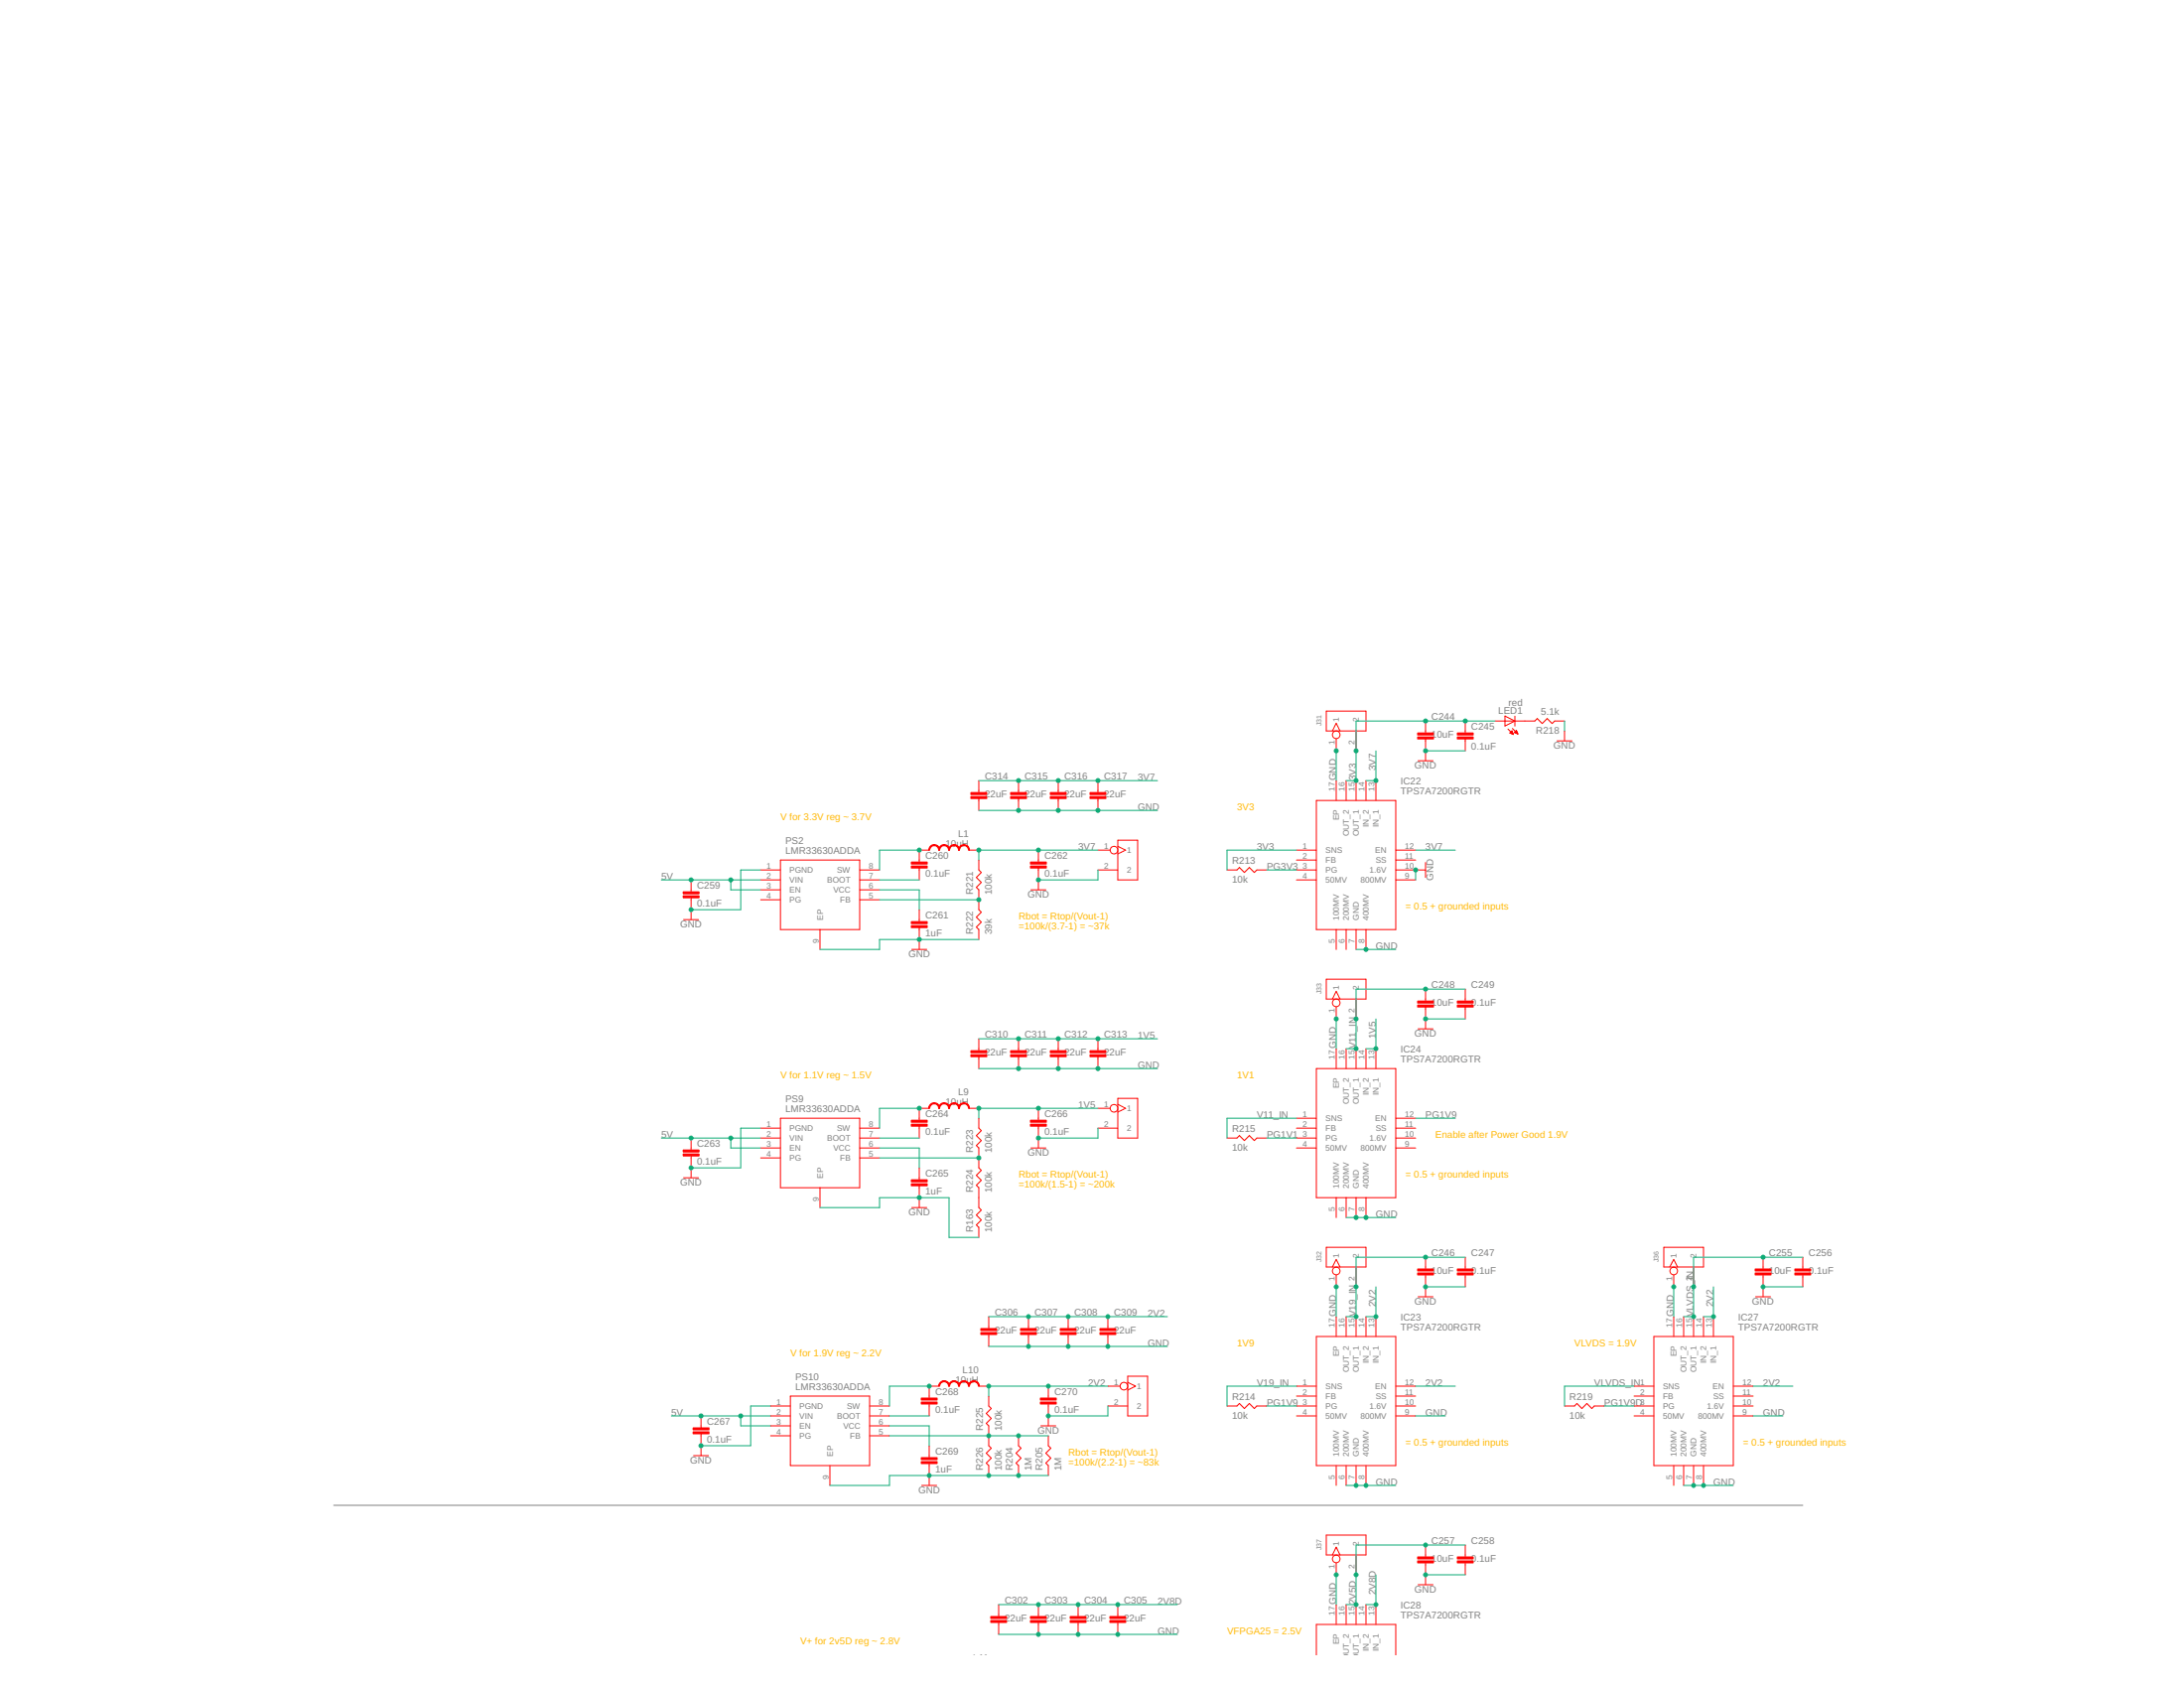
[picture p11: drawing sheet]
<svg xmlns="http://www.w3.org/2000/svg" width="279mm" height="216mm" viewBox="0 0 279 216" stroke-linecap="round" stroke-linejoin="round" font-family="sans-serif">
<path d="M42.7 192.5h187.9" fill="none" stroke="#808080" stroke-width=".13"/>
<g fill="none" stroke="#f00" stroke-width=".13">
<path d="M125.2 99.8v1.6M130.3 99.8v1.6M135.4 99.8v1.6M140.5 99.8v1.6M169.7 91h5.1v2.5h-5.1zM170.5 93.5l.4-1 .5 1M170.9 94.5v1.5M170.9 99.8v2.6M172.2 99.8v2.6M173.5 93.5v2.5M173.5 99.8v2.6M174.8 99.8v2.6"/>
<path d="M176 99.8v2.6M181.4 97.3h1.9M182.4 92.2v1.5M182.4 94.5v2.8M187.5 92.2v1.5M187.5 94.5v1.5M191.3 92.2h5l.4-.3 .6 .6 .6-.6 .7 .6 .3-.3h1.3M192.5 91.6l1.3 .6-1.3 .7zM192.9 93.2l.7 .7M193.2 93.8h.3M193.2 93.7h.3M193.3 93.6h.2"/>
<path d="M193.3 93.8h.2M193.4 93.5h.1M193.4 93.9h.2M193.4 93.5l-.2 .2 .4 .2M193.4 93.5l.2 .4M193.5 93.2l.7 .7M193.5 93.9h.1M193.7 93.7h.4M193.8 93.6h.3M193.8 91.6v1.3M193.8 93.7h.3M193.9 93.5h.1"/>
<path d="M193.9 93.8h.2M194 93.5h.1M194 93.4l-.3 .3 .5 .2M194 93.4l.2 .5M194 93.8h.1M194.1 93.9h.1M199.2 94.8h1.9M200.2 93.5v1.3M87.5 117.6h1.9M88.4 112.5v1.6M88.4 114.8v2.8M97.3 111.3h2.5"/>
<path d="M97.3 112.5h2.5M97.3 113.8h2.5M97.3 115.1h2.5M99.8 110h10.2v8.9h-10.2zM104.9 118.9v2.5M110 111.3h2.5M110 112.5h2.5M110 113.8h2.5M110 115.1h2.5M117.6 111v1.5M117.6 116.4v1.5M117.6 118.6v2.8"/>
<path d="M118.9 108.7h-1.3v1.6M124 108.7h1.2M125.2 110v1.3l.3 .3-.6 .6 .6 .7-.6 .6 .3 .3v2.6l.3 .3-.6 .6 .6 .6-.6 .7 .3 .3v1.3M125.2 102.1v1.6M130.3 102.1v1.6M131.9 113.8h1.9M132.8 108.7v1.6M132.8 111v2.8M135.4 102.1v1.6M140.5 108.7h1.5M140.5 111.3h2.5M140.5 102.1v1.6"/>
<path d="M143 107.5h2.5v5h-2.5zM143 108.2l1 .5-1 .5M157 111.3h1.2l.4-.3 .6 .6 .6-.6 .7 .6 .3-.3h1.3M165.9 108.7h2.5M165.9 110h2.5M165.9 111.3h2.5M165.9 112.5h2.5M168.4 102.4h10.2v16.5h-10.2zM170.9 118.9v2.5M172.2 118.9v2.5M173.5 118.9v2.5M174.8 118.9v2.5"/>
<path d="M178.6 108.7h2.5M178.6 110h2.5M178.6 111.3h3.8M178.6 112.5h2.5M182.4 110.3v1.9M116.6 121.4h2M125.2 132.9v1.5M125.2 135.1v1.6M130.3 132.9v1.5M130.3 135.1v1.6M135.4 132.9v1.5M135.4 135.1v1.6"/>
<path d="M140.5 132.9v1.5M140.5 135.1v1.6M168.4 136.7h10.2v16.5h-10.2zM169.7 125.2h5.1v2.6h-5.1zM170.5 127.8l.4-1 .5 1M170.9 128.8v1.5M170.9 134.1v2.6M172.2 134.1v2.6M173.5 127.8v2.5M173.5 134.1v2.6M174.8 134.1v2.6M176 134.1v2.6"/>
<path d="M181.4 131.6h1.9M182.4 126.5v1.5M182.4 128.8v2.8M187.5 126.5v1.5M187.5 128.8v1.5M87.5 150.6h1.9M88.4 145.6v1.5M88.4 147.8v2.8M97.3 144.3h2.5M97.3 145.6h2.5M97.3 146.8h2.5M97.3 148.1h2.5"/>
<path d="M99.8 143h10.2v8.9h-10.2zM104.9 151.9v2.6M110 144.3h2.5M110 145.6h2.5M110 146.8h2.5M110 148.1h2.5M116.6 154.5h2M117.6 144v1.6M117.6 149.4v1.5M117.6 151.7v2.8M118.9 141.8h-1.3v1.5M124 141.8h1.2"/>
<path d="M125.2 143v1.3l.3 .3-.6 .6 .6 .7-.6 .6 .3 .3v2.6l.3 .3-.6 .6 .6 .7-.6 .6 .3 .3v2.6l.3 .3-.6 .6 .6 .6-.6 .7 .3 .3v1.3M131.9 146.8h1.9M132.8 141.8v1.5M132.8 144v2.8M140.5 144.3h2.5M140.5 141.8h1.5M143 140.5h2.5v5.1h-2.5zM143 141.2l1 .6-1 .4M157 145.6h1.2l.4-.4 .6 .7 .6-.7 .7 .7 .3-.3h1.3M165.9 143h2.5M165.9 144.3h2.5M165.9 145.6h2.5"/>
<path d="M165.9 146.8h2.5M169.7 159.5h5.1v2.6h-5.1zM170.9 153.2v2.5M172.2 153.2v2.5M173.5 153.2v2.5M174.8 153.2v2.5M178.6 143h2.5M178.6 144.3h2.5M178.6 145.6h2.5M178.6 146.8h2.5M212.9 159.5h5v2.6h-5zM98.6 179.8h2.5"/>
<path d="M101.1 178.6h10.2v8.9h-10.2zM111.3 179.8h2.5M118.9 179.6v1.5M120.1 177.3h-1.2v1.5M125.2 177.3h1.3M126.5 178.6v1.2l.3 .3-.6 .7 .6 .6-.6 .7 .3 .3v2.5l.3 .3-.6 .7 .6 .6-.6 .6 .3 .4v1.2M126.5 168.4v1.5M126.5 170.7v1.5M131.6 168.4v1.5M131.6 170.7v1.5M134.1 177.3v1.5M134.1 179.6v2.8"/>
<path d="M136.7 168.4v1.5M136.7 170.7v1.5M141.7 177.3h1.6M141.7 179.8h2.6M141.7 168.4v1.5M141.7 170.7v1.5M144.3 176h2.5v5.1h-2.5zM144.3 176.8l1 .5-1 .5M157 179.8h1.2l.4-.3 .6 .6 .6-.6 .7 .6 .3-.3h1.3M165.9 177.3h2.5M165.9 178.6h2.5M165.9 179.8h2.5"/>
<path d="M168.4 170.9h10.2v16.6h-10.2zM170.5 162.1l.4-1 .5 1M170.9 163v1.6M170.9 168.4v2.5M172.2 168.4v2.5M173.5 162.1v2.5M173.5 168.4v2.5M174.8 168.4v2.5M176 168.4v2.5M178.6 177.3h2.5M178.6 178.6h2.5M178.6 179.8h2.5"/>
<path d="M181.4 165.9h1.9M182.4 160.8v1.5M182.4 163.1v2.8M187.5 160.8v1.5M187.5 163.1v1.5M200.2 179.8h1.2l.3-.3 .7 .6 .6-.6 .6 .6 .4-.3h1.2M209 177.3h2.6M209 178.6h2.6M209 179.8h2.6M211.6 170.9h10.1v16.6h-10.1zM213.6 162.1l.5-1 .5 1M214.1 163v1.6"/>
<path d="M214.1 168.4v2.5M215.4 168.4v2.5M216.7 162.1v2.5M216.7 168.4v2.5M217.9 168.4v2.5M219.2 168.4v2.5M221.7 177.3h2.6M221.7 178.6h2.6M221.7 179.8h2.6M224.6 165.9h1.9M225.6 160.8v1.5M225.6 163.1v2.8"/>
<path d="M230.6 160.8v1.5M230.6 163.1v1.5M88.7 186.2h1.9M89.7 181.1v1.5M89.7 183.4v2.8M98.6 181.1h2.5M98.6 182.4h2.5M98.6 183.6h2.5M106.2 187.5v2.5M111.3 181.1h2.5M111.3 182.4h2.5M111.3 183.6h2.5"/>
<path d="M117.9 190h1.9M118.9 184.9v1.5M118.9 187.2v2.8M130.3 183.6v1.3l.3 .3-.6 .7 .6 .6-.6 .6 .3 .4v1.2M133.2 182.4h1.9M134.1 183.6v1.3l.3 .3-.6 .7 .6 .6-.6 .6 .3 .4v1.2M165.9 181.1h2.5M169.7 196.3h5.1v2.6h-5.1zM170.5 198.9l.4-1 .5 1M170.9 187.5v2.5M170.9 199.9v1.5M172.2 187.5v2.5"/>
<path d="M173.5 187.5v2.5M173.5 198.9v2.5M174.8 187.5v2.5M178.6 181.1h2.5M182.4 197.6v1.5M182.4 199.9v2.8M187.5 197.6v1.5M187.5 199.9v1.5M209 181.1h2.6M214.1 187.5v2.5M215.4 187.5v2.5M216.7 187.5v2.5"/>
<path d="M217.9 187.5v2.5M221.7 181.1h2.6M127.8 205.2v1.6M127.8 207.5v1.5M132.8 205.2v1.6M132.8 207.5v1.5M137.9 205.2v1.6M137.9 207.5v1.5M143 205.2v1.6M143 207.5v1.5M168.4 211.8v-4h10.2v4M170.9 205.2v2.6"/>
<path d="M172.2 205.2v2.6M173.5 205.2v2.6M174.8 205.2v2.6M176 205.2v2.6M181.4 202.7h1.9"/>
<circle cx="170.9" cy="94" r=".49"/>
<circle cx="142.5" cy="108.7" r=".49"/>
<circle cx="170.9" cy="128.3" r=".49"/>
<circle cx="142.5" cy="141.8" r=".49"/>
<circle cx="143.8" cy="177.3" r=".49"/>
<circle cx="170.9" cy="162.6" r=".49"/>
<circle cx="214.1" cy="162.6" r=".49"/>
<circle cx="170.9" cy="199.4" r=".49"/>
</g>
<g fill="#f00" stroke="#f00" stroke-width=".13">
<path d="M181.4 94.3h2v.2h-2z"/>
<path d="M181.4 93.7h2v.3h-2z"/>
<path d="M186.4 94.3h2.1v.2h-2.1z"/>
<path d="M186.4 93.7h2.1v.3h-2.1z"/>
<path d="M181.4 162.8h2v.3h-2z"/>
<path d="M181.4 162.3h2v.3h-2z"/>
<path d="M186.4 162.8h2.1v.3h-2.1z"/>
<path d="M186.4 162.3h2.1v.3h-2.1z"/>
<path d="M181.4 128.5h2v.3h-2z"/>
<path d="M181.4 128h2v.3h-2z"/>
<path d="M186.4 128.5h2.1v.3h-2.1z"/>
<path d="M186.4 128h2.1v.3h-2.1z"/>
<path d="M224.5 162.8h2.1v.3h-2.1z"/>
<path d="M224.5 162.3h2.1v.3h-2.1z"/>
<path d="M229.6 162.8h2v.3h-2z"/>
<path d="M229.6 162.3h2v.3h-2z"/>
<path d="M181.4 199.6h2v.3h-2z"/>
<path d="M181.4 199.1h2v.3h-2z"/>
<path d="M186.4 199.6h2.1v.3h-2.1z"/>
<path d="M186.4 199.1h2.1v.3h-2.1z"/>
<path d="M87.4 114.6h2v.2h-2z"/>
<path d="M87.4 114.1h2v.2h-2z"/>
<path d="M116.6 110.8h2v.2h-2z"/>
<path d="M116.6 110.3h2v.2h-2z"/>
<path d="M116.6 118.4h2v.2h-2z"/>
<path d="M116.6 117.9h2v.2h-2z"/>
<path d="M131.8 110.8h2.1v.2h-2.1z"/>
<path d="M131.8 110.3h2.1v.2h-2.1z"/>
<path d="M87.4 147.6h2v.2h-2z"/>
<path d="M87.4 147.1h2v.2h-2z"/>
<path d="M116.6 143.8h2v.2h-2z"/>
<path d="M116.6 143.3h2v.2h-2z"/>
<path d="M116.6 151.4h2v.3h-2z"/>
<path d="M116.6 150.9h2v.3h-2z"/>
<path d="M131.8 143.8h2.1v.2h-2.1z"/>
<path d="M131.8 143.3h2.1v.2h-2.1z"/>
<path d="M88.7 183.1h2v.3h-2z"/>
<path d="M88.7 182.6h2v.3h-2z"/>
<path d="M117.9 179.3h2v.3h-2z"/>
<path d="M117.9 178.8h2v.3h-2z"/>
<path d="M117.9 186.9h2v.3h-2z"/>
<path d="M117.9 186.4h2v.3h-2z"/>
<path d="M133.1 179.3h2v.3h-2z"/>
<path d="M133.1 178.8h2v.3h-2z"/>
<path d="M126.7 207.3h2.1v.2h-2.1z"/>
<path d="M126.7 206.8h2.1v.2h-2.1z"/>
<path d="M131.8 207.3h2.1v.2h-2.1z"/>
<path d="M131.8 206.8h2.1v.2h-2.1z"/>
<path d="M136.9 207.3h2v.2h-2z"/>
<path d="M136.9 206.8h2v.2h-2z"/>
<path d="M142 207.3h2v.2h-2z"/>
<path d="M142 206.8h2v.2h-2z"/>
<path d="M125.5 170.4h2v.3h-2z"/>
<path d="M125.5 169.9h2v.3h-2z"/>
<path d="M130.6 170.4h2v.3h-2z"/>
<path d="M130.6 169.9h2v.3h-2z"/>
<path d="M135.6 170.4h2.1v.3h-2.1z"/>
<path d="M135.6 169.9h2.1v.3h-2.1z"/>
<path d="M140.7 170.4h2v.3h-2z"/>
<path d="M140.7 169.9h2v.3h-2z"/>
<path d="M124.2 134.9h2v.2h-2z"/>
<path d="M124.2 134.4h2v.2h-2z"/>
<path d="M129.3 134.9h2v.2h-2z"/>
<path d="M129.3 134.4h2v.2h-2z"/>
<path d="M134.4 134.9h2v.2h-2z"/>
<path d="M134.4 134.4h2v.2h-2z"/>
<path d="M139.4 134.9h2.1v.2h-2.1z"/>
<path d="M139.4 134.4h2.1v.2h-2.1z"/>
<path d="M124.2 101.9h2v.2h-2z"/>
<path d="M124.2 101.4h2v.2h-2z"/>
<path d="M129.3 101.9h2v.2h-2z"/>
<path d="M129.3 101.4h2v.2h-2z"/>
<path d="M134.4 101.9h2v.2h-2z"/>
<path d="M134.4 101.4h2v.2h-2z"/>
<path d="M139.4 101.9h2.1v.2h-2.1z"/>
<path d="M139.4 101.4h2.1v.2h-2.1z"/>
</g>
<g fill="#f00" stroke="#f00" stroke-width=".13">
<path d="M119 108.2l.4-.2h.1v.2a.59 .59 0 0 0-.6 .5h-.1v-.1z" fill-rule="evenodd"/>
<path d="M119.5 108a.66 .66 0 0 1 .7 .7h-.1a.56 .56 0 0 0-.6-.5z" fill-rule="evenodd"/>
<path d="M120.3 108.2l.4-.2h.1v.2a.59 .59 0 0 0-.6 .5h-.1v-.1z" fill-rule="evenodd"/>
<path d="M120.8 108a.66 .66 0 0 1 .7 .7h-.2a.56 .56 0 0 0-.5-.5z" fill-rule="evenodd"/>
<path d="M121.6 108.2l.3-.2h.1v.2a.56 .56 0 0 0-.5 .5h-.2v-.1z" fill-rule="evenodd"/>
<path d="M122 108a.66 .66 0 0 1 .7 .7h-.1a.56 .56 0 0 0-.6-.5z" fill-rule="evenodd"/>
<path d="M122.8 108.2l.4-.2h.1v.2a.56 .56 0 0 0-.6 .5h-.1v-.1z" fill-rule="evenodd"/>
<path d="M123.3 108a.66 .66 0 0 1 .7 .7h-.1a.56 .56 0 0 0-.6-.5z" fill-rule="evenodd"/>
<path d="M119 141.2l.4-.1h.1v.1a.59 .59 0 0 0-.6 .6h-.1v-.2z" fill-rule="evenodd"/>
<path d="M119.5 141.1a.66 .66 0 0 1 .7 .7h-.1a.56 .56 0 0 0-.6-.6z" fill-rule="evenodd"/>
<path d="M120.3 141.2l.4-.1h.1v.1a.59 .59 0 0 0-.6 .6h-.1v-.2z" fill-rule="evenodd"/>
<path d="M120.8 141.1a.66 .66 0 0 1 .7 .7h-.2a.56 .56 0 0 0-.5-.6z" fill-rule="evenodd"/>
<path d="M121.6 141.2l.3-.1h.1v.1a.56 .56 0 0 0-.5 .6h-.2v-.2z" fill-rule="evenodd"/>
<path d="M122 141.1a.66 .66 0 0 1 .7 .7h-.1a.56 .56 0 0 0-.6-.6z" fill-rule="evenodd"/>
<path d="M122.8 141.2l.4-.1h.1v.1a.56 .56 0 0 0-.6 .6h-.1v-.2z" fill-rule="evenodd"/>
<path d="M123.3 141.1a.66 .66 0 0 1 .7 .7h-.1a.56 .56 0 0 0-.6-.6z" fill-rule="evenodd"/>
<path d="M120.3 176.8l.5-.2v.1l-.2 .1a.58 .58 0 0 0-.4 .5h-.1v-.1z" fill-rule="evenodd"/>
<path d="M120.8 176.6a.69 .69 0 0 1 .7 .7h-.2a.56 .56 0 0 0-.5-.6z" fill-rule="evenodd"/>
<path d="M121.6 176.8l.3-.2h.1v.1a.61 .61 0 0 0-.5 .6h-.2v-.1z" fill-rule="evenodd"/>
<path d="M122 176.6a.69 .69 0 0 1 .7 .7h-.1a.56 .56 0 0 0-.6-.6z" fill-rule="evenodd"/>
<path d="M122.8 176.8l.4-.2h.1v.1a.61 .61 0 0 0-.6 .6h-.1v-.1z" fill-rule="evenodd"/>
<path d="M123.3 176.6a.69 .69 0 0 1 .7 .7h-.1a.56 .56 0 0 0-.6-.6z" fill-rule="evenodd"/>
<path d="M124.1 176.8l.4-.2h.1v.1a.61 .61 0 0 0-.6 .6h-.1v-.1z" fill-rule="evenodd"/>
<path d="M124.6 176.6a.69 .69 0 0 1 .7 .7h-.1a.56 .56 0 0 0-.6-.6z" fill-rule="evenodd"/>
</g>
<g fill="none" stroke="#0dab76" stroke-width=".13">
<path d="M125.2 99.8h22.9M170.9 96v3.8M176 96v3.8h-1.2M182.4 96h5.1M191.3 92.2h-17.8v7.6h-1.3M200.2 92.2v1.3M84.6 112.5h12.7M93.5 112.5v1.3h3.8M97.3 111.3h-2.5v5.1h-6.4M112.5 112.5h5.1M112.5 113.8h5.1v2.6M112.5 115.1h12.7"/>
<path d="M117.6 108.7h-5.1v2.6M125.2 103.7h22.9M140.5 111.3v1.2h-7.7M140.5 108.7h-15.3v1.3M162.1 111.3h3.8M165.9 108.7h-8.9v2.6M181.1 111.3v1.2M181.1 108.7h5.1M125.2 120.2h-12.7v1.2h-7.6M125.2 136.7h22.9M125.2 132.9h22.9M170.9 130.3v3.8"/>
<path d="M173.5 121.4h5.1M176 130.3v3.8h-1.2M182.4 130.3h5.1M187.5 126.5h-14v7.6h-1.3M84.6 145.6h12.7M93.5 145.6v1.2h3.8M97.3 144.3h-2.5v5.1h-6.4M104.9 154.5h7.6v-1.3h8.9v5.1h3.8M112.5 145.6h5.1M112.5 146.8h5.1v2.6M112.5 148.1h12.7M117.6 141.8h-5.1v2.5"/>
<path d="M140.5 144.3v1.3h-7.7M140.5 141.8h-15.3v1.2M162.1 145.6h3.8M165.9 143h-8.9v2.6M172.2 155.7h6.4M181.1 143h5.1M98.6 179.8h-2.6v5.1h-6.3M118.9 177.3h-5.1v2.5M126.5 172.2h22.9M126.5 168.4h22.9M141.7 179.8v1.3h-7.6M141.7 177.3h-15.2v1.3"/>
<path d="M162.1 179.8h3.8M165.9 177.3h-8.9v2.5M170.9 164.6v3.8M176 164.6v3.8h-1.2M181.1 177.3h5.1M182.4 164.6h5.1M187.5 160.8h-14v7.6h-1.3M205.2 179.8h3.8M209 177.3h-8.8v2.5M214.1 164.6v3.8M219.2 164.6v3.8h-1.3M224.3 177.3h5.1"/>
<path d="M225.6 164.6h5M230.6 160.8h-13.9v7.6h-1.3M85.9 181.1h12.7M94.8 181.1v1.3h3.8M113.8 181.1h5.1M113.8 182.4h5.1v2.5M113.8 183.6h20.3M134.1 188.7h-20.3v1.3h-7.6M172.2 190h6.4M181.1 181.1h3.8M187.5 197.6h-14v7.6h-1.3M215.4 190h6.3"/>
<path d="M224.3 181.1h3.8M127.8 209h22.8M127.8 205.2h22.8M170.9 201.4v3.8M176 201.4v3.8h-1.2M182.4 201.4h5.1"/>
</g>
<g fill="#0dab76" stroke="#0dab76" stroke-width=".13">
<circle cx="170.9" cy="96" r=".25"/>
<circle cx="181.1" cy="111.3" r=".25"/>
<circle cx="182.4" cy="96" r=".25"/>
<circle cx="170.9" cy="164.6" r=".25"/>
<circle cx="182.4" cy="164.6" r=".25"/>
<circle cx="170.9" cy="130.3" r=".25"/>
<circle cx="182.4" cy="130.3" r=".25"/>
<circle cx="174.8" cy="155.7" r=".25"/>
<circle cx="173.5" cy="155.7" r=".25"/>
<circle cx="173.5" cy="190" r=".25"/>
<circle cx="174.8" cy="190" r=".25"/>
<circle cx="174.8" cy="121.4" r=".25"/>
<circle cx="214.1" cy="164.6" r=".25"/>
<circle cx="225.6" cy="164.6" r=".25"/>
<circle cx="216.7" cy="190" r=".25"/>
<circle cx="217.9" cy="190" r=".25"/>
<circle cx="170.9" cy="201.4" r=".25"/>
<circle cx="182.4" cy="201.4" r=".25"/>
<circle cx="88.4" cy="116.4" r=".25"/>
<circle cx="117.6" cy="120.2" r=".25"/>
<circle cx="132.8" cy="112.5" r=".25"/>
<circle cx="88.4" cy="149.4" r=".25"/>
<circle cx="117.6" cy="153.2" r=".25"/>
<circle cx="132.8" cy="145.6" r=".25"/>
<circle cx="89.7" cy="184.9" r=".25"/>
<circle cx="118.9" cy="188.7" r=".25"/>
<circle cx="126.5" cy="188.7" r=".25"/>
<circle cx="130.3" cy="188.7" r=".25"/>
<circle cx="134.1" cy="181.1" r=".25"/>
<circle cx="132.8" cy="209" r=".25"/>
<circle cx="137.9" cy="209" r=".25"/>
<circle cx="143" cy="209" r=".25"/>
<circle cx="131.6" cy="172.2" r=".25"/>
<circle cx="136.7" cy="172.2" r=".25"/>
<circle cx="141.7" cy="172.2" r=".25"/>
<circle cx="130.3" cy="136.7" r=".25"/>
<circle cx="135.4" cy="136.7" r=".25"/>
<circle cx="140.5" cy="136.7" r=".25"/>
<circle cx="130.3" cy="103.7" r=".25"/>
<circle cx="135.4" cy="103.7" r=".25"/>
<circle cx="140.5" cy="103.7" r=".25"/>
<circle cx="176" cy="205.2" r=".25"/>
<circle cx="132.8" cy="205.2" r=".25"/>
<circle cx="137.9" cy="205.2" r=".25"/>
<circle cx="143" cy="205.2" r=".25"/>
<circle cx="176" cy="168.4" r=".25"/>
<circle cx="219.2" cy="168.4" r=".25"/>
<circle cx="126.5" cy="177.3" r=".25"/>
<circle cx="134.1" cy="177.3" r=".25"/>
<circle cx="131.6" cy="168.4" r=".25"/>
<circle cx="136.7" cy="168.4" r=".25"/>
<circle cx="141.7" cy="168.4" r=".25"/>
<circle cx="176" cy="134.1" r=".25"/>
<circle cx="125.2" cy="141.8" r=".25"/>
<circle cx="132.8" cy="141.8" r=".25"/>
<circle cx="130.3" cy="132.9" r=".25"/>
<circle cx="135.4" cy="132.9" r=".25"/>
<circle cx="140.5" cy="132.9" r=".25"/>
<circle cx="176" cy="99.8" r=".25"/>
<circle cx="125.2" cy="108.7" r=".25"/>
<circle cx="132.8" cy="108.7" r=".25"/>
<circle cx="130.3" cy="99.8" r=".25"/>
<circle cx="135.4" cy="99.8" r=".25"/>
<circle cx="140.5" cy="99.8" r=".25"/>
<circle cx="88.4" cy="112.5" r=".25"/>
<circle cx="93.5" cy="112.5" r=".25"/>
<circle cx="88.4" cy="145.6" r=".25"/>
<circle cx="93.5" cy="145.6" r=".25"/>
<circle cx="89.7" cy="181.1" r=".25"/>
<circle cx="94.8" cy="181.1" r=".25"/>
<circle cx="117.6" cy="108.7" r=".25"/>
<circle cx="125.2" cy="115.1" r=".25"/>
<circle cx="117.6" cy="141.8" r=".25"/>
<circle cx="125.2" cy="148.1" r=".25"/>
<circle cx="118.9" cy="177.3" r=".25"/>
<circle cx="126.5" cy="183.6" r=".25"/>
<circle cx="130.3" cy="183.6" r=".25"/>
<circle cx="216.7" cy="168.4" r=".25"/>
<circle cx="216.7" cy="164.6" r=".25"/>
<circle cx="225.6" cy="160.8" r=".25"/>
<circle cx="173.5" cy="168.4" r=".25"/>
<circle cx="173.5" cy="164.6" r=".25"/>
<circle cx="182.4" cy="160.8" r=".25"/>
<circle cx="173.5" cy="134.1" r=".25"/>
<circle cx="173.5" cy="130.3" r=".25"/>
<circle cx="182.4" cy="126.5" r=".25"/>
<circle cx="173.5" cy="99.8" r=".25"/>
<circle cx="173.5" cy="96" r=".25"/>
<circle cx="182.4" cy="92.2" r=".25"/>
<circle cx="187.5" cy="92.2" r=".25"/>
<circle cx="173.5" cy="205.2" r=".25"/>
<circle cx="173.5" cy="201.4" r=".25"/>
<circle cx="182.4" cy="197.6" r=".25"/>
</g>
<g font-size="1.2" fill="#808080">
<text x="183.1" y="94.3">10uF</text>
<text x="183.1" y="92">C244</text>
<text x="188.2" y="95.8">0.1uF</text>
<text x="188.2" y="93.3">C245</text>
<text x="191.7" y="91.3">LED1</text>
<text x="193" y="90.3">red</text>
<text x="196.5" y="93.9">R218</text>
<text x="197.1" y="91.5">5.1k</text>
<text x="198.7" y="95.8">GND</text>
<text x="126" y="101.9">22uF</text>
<text x="126" y="99.7">C314</text>
<text x="131.1" y="101.9">22uF</text>
<text x="131.1" y="99.7">C315</text>
<text x="136.1" y="101.9">22uF</text>
<text x="136.1" y="99.7">C316</text>
<text x="141.2" y="101.9">22uF</text>
<text x="141.2" y="99.7">C317</text>
<text x="145.5" y="99.8">3V7</text>
<text x="170.9" y="99.8" transform="rotate(-90 170.9 99.8)">GND</text>
<text x="173.5" y="99.8" transform="rotate(-90 173.5 99.8)">3V3</text>
<text x="176" y="98.6" transform="rotate(-90 176 98.6)">3V7</text>
<text x="179.2" y="101.6">TPS7A7200RGTR</text>
<text x="179.2" y="100.3">IC22</text>
<text x="181" y="98.3">GND</text>
<text x="100.5" y="107.9">PS2</text>
<text x="122.6" y="107.1">L1</text>
<text x="145.5" y="103.7">GND</text>
<text x="84.6" y="112.5">5V</text>
<text x="89.2" y="113.6">C259</text>
<text x="100.5" y="109.2">LMR33630ADDA</text>
<text x="118.4" y="112.1">0.1uF</text>
<text x="118.4" y="109.8">C260</text>
<text x="121" y="108.4">10uH</text>
<text x="133.6" y="112.1">0.1uF</text>
<text x="133.6" y="109.8">C262</text>
<text x="137.9" y="108.7">3V7</text>
<text x="157.6" y="112.9">10k</text>
<text x="157.6" y="110.5">R213</text>
<text x="160.8" y="108.7">3V3</text>
<text x="162.1" y="111.3">PG3V3</text>
<text x="182.4" y="108.7">3V7</text>
<text x="183.4" y="112.7" transform="rotate(-90 183.4 112.7)">GND</text>
<text x="87" y="118.6">GND</text>
<text x="89.2" y="115.9">0.1uF</text>
<text x="118.4" y="119.7">1uF</text>
<text x="118.4" y="117.4">C261</text>
<text x="124.5" y="119.5" transform="rotate(-90 124.5 119.5)">R222</text>
<text x="124.5" y="114.4" transform="rotate(-90 124.5 114.4)">R221</text>
<text x="126.9" y="119.5" transform="rotate(-90 126.9 119.5)">39k</text>
<text x="126.9" y="114.4" transform="rotate(-90 126.9 114.4)">100k</text>
<text x="131.5" y="114.8">GND</text>
<text x="116.2" y="122.4">GND</text>
<text x="176" y="121.4">GND</text>
<text x="183.1" y="128.6">10uF</text>
<text x="183.1" y="126.3">C248</text>
<text x="188.2" y="128.6">0.1uF</text>
<text x="188.2" y="126.3">C249</text>
<text x="126" y="135">22uF</text>
<text x="126" y="132.7">C310</text>
<text x="131.1" y="135">22uF</text>
<text x="131.1" y="132.7">C311</text>
<text x="136.1" y="135">22uF</text>
<text x="136.1" y="132.7">C312</text>
<text x="141.2" y="135">22uF</text>
<text x="141.2" y="132.7">C313</text>
<text x="145.5" y="136.7">GND</text>
<text x="145.5" y="132.9">1V5</text>
<text x="170.9" y="134.1" transform="rotate(-90 170.9 134.1)">GND</text>
<text x="173.5" y="134.1" transform="rotate(-90 173.5 134.1)">V11_IN</text>
<text x="176" y="132.9" transform="rotate(-90 176 132.9)">1V5</text>
<text x="179.2" y="135.8">TPS7A7200RGTR</text>
<text x="179.2" y="134.6">IC24</text>
<text x="181" y="132.6">GND</text>
<text x="100.5" y="142.2">LMR33630ADDA</text>
<text x="100.5" y="140.9">PS9</text>
<text x="118.4" y="142.8">C264</text>
<text x="121" y="141.4">10uH</text>
<text x="122.6" y="140.1">L9</text>
<text x="133.6" y="142.8">C266</text>
<text x="137.9" y="141.7">1V5</text>
<text x="160.8" y="143">V11_IN</text>
<text x="182.4" y="143">PG1V9</text>
<text x="84.6" y="145.6">5V</text>
<text x="89.2" y="148.9">0.1uF</text>
<text x="89.2" y="146.6">C263</text>
<text x="118.4" y="145.1">0.1uF</text>
<text x="124.5" y="147.5" transform="rotate(-90 124.5 147.5)">R223</text>
<text x="126.9" y="147.5" transform="rotate(-90 126.9 147.5)">100k</text>
<text x="131.5" y="147.8">GND</text>
<text x="133.6" y="145.1">0.1uF</text>
<text x="157.6" y="147.2">10k</text>
<text x="157.6" y="144.8">R215</text>
<text x="162.1" y="145.6">PG1V1</text>
<text x="87" y="151.7">GND</text>
<text x="116.2" y="155.5">GND</text>
<text x="118.4" y="152.7">1uF</text>
<text x="118.4" y="150.4">C265</text>
<text x="124.5" y="152.5" transform="rotate(-90 124.5 152.5)">R224</text>
<text x="126.9" y="152.5" transform="rotate(-90 126.9 152.5)">100k</text>
<text x="176" y="155.7">GND</text>
<text x="124.5" y="157.6" transform="rotate(-90 124.5 157.6)">R163</text>
<text x="126.9" y="157.6" transform="rotate(-90 126.9 157.6)">100k</text>
<text x="183.1" y="160.6">C246</text>
<text x="188.2" y="160.6">C247</text>
<text x="226.3" y="160.6">C255</text>
<text x="231.4" y="160.6">C256</text>
<text x="176" y="167.1" transform="rotate(-90 176 167.1)">2V2</text>
<text x="181" y="166.9">GND</text>
<text x="183.1" y="162.9">10uF</text>
<text x="188.2" y="162.9">0.1uF</text>
<text x="219.2" y="167.1" transform="rotate(-90 219.2 167.1)">2V2</text>
<text x="224.1" y="166.9">GND</text>
<text x="226.3" y="162.9">10uF</text>
<text x="231.4" y="162.9">0.1uF</text>
<text x="127.3" y="170.5">22uF</text>
<text x="127.3" y="168.2">C306</text>
<text x="132.3" y="170.5">22uF</text>
<text x="132.3" y="168.2">C307</text>
<text x="137.4" y="170.5">22uF</text>
<text x="137.4" y="168.2">C308</text>
<text x="142.5" y="170.5">22uF</text>
<text x="142.5" y="168.2">C309</text>
<text x="146.8" y="172.2">GND</text>
<text x="146.8" y="168.4">2V2</text>
<text x="170.9" y="168.4" transform="rotate(-90 170.9 168.4)">GND</text>
<text x="173.5" y="168.4" transform="rotate(-90 173.5 168.4)">V19_IN</text>
<text x="179.2" y="170.1">TPS7A7200RGTR</text>
<text x="179.2" y="168.9">IC23</text>
<text x="214.1" y="168.4" transform="rotate(-90 214.1 168.4)">GND</text>
<text x="216.7" y="168.4" transform="rotate(-90 216.7 168.4)">VLVDS_IN</text>
<text x="222.4" y="170.1">TPS7A7200RGTR</text>
<text x="222.4" y="168.9">IC27</text>
<text x="101.7" y="177.7">LMR33630ADDA</text>
<text x="101.7" y="176.5">PS10</text>
<text x="119.6" y="178.4">C268</text>
<text x="122.2" y="176.9">10uH</text>
<text x="123.1" y="175.6">L10</text>
<text x="134.9" y="178.4">C270</text>
<text x="139.2" y="177.3">2V2</text>
<text x="157.6" y="179.1">R214</text>
<text x="160.8" y="177.3">V19_IN</text>
<text x="162.1" y="179.8">PG1V9</text>
<text x="182.4" y="177.3">2V2</text>
<text x="200.8" y="179.1">R219</text>
<text x="204" y="177.3">VLVDS_IN</text>
<text x="205.2" y="179.8">PG1V9D</text>
<text x="225.5" y="177.3">2V2</text>
<text x="85.9" y="181.1">5V</text>
<text x="90.4" y="184.5">0.1uF</text>
<text x="90.4" y="182.2">C267</text>
<text x="119.6" y="180.7">0.1uF</text>
<text x="119.6" y="186">C269</text>
<text x="125.7" y="183" transform="rotate(-90 125.7 183)">R225</text>
<text x="128.1" y="183" transform="rotate(-90 128.1 183)">100k</text>
<text x="132.7" y="183.4">GND</text>
<text x="134.9" y="180.7">0.1uF</text>
<text x="157.6" y="181.5">10k</text>
<text x="182.4" y="181.1">GND</text>
<text x="200.8" y="181.5">10k</text>
<text x="225.5" y="181.1">GND</text>
<text x="88.3" y="187.2">GND</text>
<text x="117.5" y="191">GND</text>
<text x="119.6" y="188.3">1uF</text>
<text x="125.7" y="188.1" transform="rotate(-90 125.7 188.1)">R226</text>
<text x="128.1" y="188.1" transform="rotate(-90 128.1 188.1)">100k</text>
<text x="129.6" y="188.1" transform="rotate(-90 129.6 188.1)">R204</text>
<text x="132" y="188.1" transform="rotate(-90 132 188.1)">1M</text>
<text x="133.4" y="188.1" transform="rotate(-90 133.4 188.1)">R205</text>
<text x="135.8" y="188.1" transform="rotate(-90 135.8 188.1)">1M</text>
<text x="176" y="190">GND</text>
<text x="219.2" y="190">GND</text>
<text x="183.1" y="197.4">C257</text>
<text x="188.2" y="197.4">C258</text>
<text x="176" y="204" transform="rotate(-90 176 204)">2V8D</text>
<text x="181" y="203.7">GND</text>
<text x="183.1" y="199.7">10uF</text>
<text x="188.2" y="199.7">0.1uF</text>
<text x="128.5" y="207.3">22uF</text>
<text x="128.5" y="205">C302</text>
<text x="133.6" y="207.3">22uF</text>
<text x="133.6" y="205">C303</text>
<text x="138.7" y="207.3">22uF</text>
<text x="138.7" y="205">C304</text>
<text x="143.8" y="207.3">22uF</text>
<text x="143.8" y="205">C305</text>
<text x="148.1" y="209">GND</text>
<text x="148.1" y="205.2">2V8D</text>
<text x="170.9" y="205.2" transform="rotate(-90 170.9 205.2)">GND</text>
<text x="173.5" y="205.2" transform="rotate(-90 173.5 205.2)">2V5D</text>
<text x="179.2" y="206.9">TPS7A7200RGTR</text>
<text x="179.2" y="205.7">IC28</text>
<text x="124.5" y="212.5">L11</text>
</g>
<g font-size="1.2" fill="#ffba08">
<text x="99.8" y="104.9">V for 3.3V reg ~ 3.7V</text>
<text x="158.2" y="103.7">3V3</text>
<text x="130.3" y="117.6">Rbot = Rtop/(Vout-1)</text>
<text x="130.3" y="118.9">=100k/(3.7-1) = ~37k</text>
<text x="179.8" y="116.4">= 0.5 + grounded inputs</text>
<text x="99.8" y="137.9">V for 1.1V reg ~ 1.5V</text>
<text x="158.2" y="137.9">1V1</text>
<text x="183.6" y="145.6">Enable after Power Good 1.9V</text>
<text x="130.3" y="150.6">Rbot = Rtop/(Vout-1)</text>
<text x="130.3" y="151.9">=100k/(1.5-1) = ~200k</text>
<text x="179.8" y="150.6">= 0.5 + grounded inputs</text>
<text x="101.1" y="173.5">V for 1.9V reg ~ 2.2V</text>
<text x="158.2" y="172.2">1V9</text>
<text x="201.4" y="172.2">VLVDS = 1.9V</text>
<text x="179.8" y="184.9">= 0.5 + grounded inputs</text>
<text x="223" y="184.9">= 0.5 + grounded inputs</text>
<text x="136.7" y="186.1">Rbot = Rtop/(Vout-1)</text>
<text x="136.7" y="187.5">=100k/(2.2-1) = ~83k</text>
<text x="157" y="209">VFPGA25 = 2.5V</text>
<text x="102.4" y="210.3">V+ for 2v5D reg ~ 2.8V</text>
</g>
<g font-size="1.1" fill="#808080">
<text x="170.8" y="95.3" transform="rotate(-90 170.8 95.3)">1</text>
<text x="171.3" y="92.3" transform="rotate(-90 171.3 92.3)">1</text>
<text x="173.3" y="95.3" transform="rotate(-90 173.3 95.3)">2</text>
<text x="173.9" y="92.3" transform="rotate(-90 173.9 92.3)">2</text>
<text x="170.8" y="101.2" transform="rotate(-90 170.8 101.2)">17</text>
<text x="172" y="101.2" transform="rotate(-90 172 101.2)">16</text>
<text x="173.3" y="101.2" transform="rotate(-90 173.3 101.2)">15</text>
<text x="174.6" y="101.2" transform="rotate(-90 174.6 101.2)">14</text>
<text x="175.8" y="101.2" transform="rotate(-90 175.8 101.2)">13</text>
<text x="171.3" y="104.9" transform="rotate(-90 171.3 104.9)">EP</text>
<text x="172.6" y="107" transform="rotate(-90 172.6 107)">OUT_2</text>
<text x="173.9" y="107" transform="rotate(-90 173.9 107)">OUT_1</text>
<text x="175.1" y="105.8" transform="rotate(-90 175.1 105.8)">IN_2</text>
<text x="176.4" y="105.8" transform="rotate(-90 176.4 105.8)">IN_1</text>
<text x="98.1" y="111.1">1</text>
<text x="98.1" y="112.4">2</text>
<text x="98.1" y="113.6">3</text>
<text x="101" y="111.7">PGND</text>
<text x="101" y="112.9">VIN</text>
<text x="105.8" y="112.9">BOOT</text>
<text x="107.1" y="111.7">SW</text>
<text x="111.2" y="111.1">8</text>
<text x="111.2" y="112.4">7</text>
<text x="111.2" y="113.6">6</text>
<text x="141.2" y="108.6">1</text>
<text x="141.2" y="111.1">2</text>
<text x="144.2" y="109.1">1</text>
<text x="144.2" y="111.7">2</text>
<text x="166.6" y="108.6">1</text>
<text x="166.6" y="109.8">2</text>
<text x="166.6" y="111.1">3</text>
<text x="166.6" y="112.4">4</text>
<text x="169.6" y="109.1">SNS</text>
<text x="169.6" y="110.4">FB</text>
<text x="169.6" y="111.7">PG</text>
<text x="169.6" y="112.9">50MV</text>
<text x="174" y="112.9">800MV</text>
<text x="175.2" y="111.7">1.6V</text>
<text x="175.9" y="109.1">EN</text>
<text x="176" y="110.4">SS</text>
<text x="179.7" y="108.6">12</text>
<text x="179.7" y="109.8">11</text>
<text x="179.7" y="111.1">10</text>
<text x="179.7" y="112.4">9</text>
<text x="98.1" y="114.9">4</text>
<text x="101" y="114.2">EN</text>
<text x="101" y="115.5">PG</text>
<text x="105.3" y="117.7" transform="rotate(-90 105.3 117.7)">EP</text>
<text x="106.6" y="114.2">VCC</text>
<text x="107.5" y="115.5">FB</text>
<text x="111.2" y="114.9">5</text>
<text x="171.3" y="117.7" transform="rotate(-90 171.3 117.7)">100MV</text>
<text x="172.6" y="117.7" transform="rotate(-90 172.6 117.7)">200MV</text>
<text x="173.9" y="117.7" transform="rotate(-90 173.9 117.7)">GND</text>
<text x="175.1" y="117.7" transform="rotate(-90 175.1 117.7)">400MV</text>
<text x="104.7" y="120.7" transform="rotate(-90 104.7 120.7)">9</text>
<text x="170.8" y="120.7" transform="rotate(-90 170.8 120.7)">5</text>
<text x="172" y="120.7" transform="rotate(-90 172 120.7)">6</text>
<text x="173.3" y="120.7" transform="rotate(-90 173.3 120.7)">7</text>
<text x="174.6" y="120.7" transform="rotate(-90 174.6 120.7)">8</text>
<text x="170.8" y="129.5" transform="rotate(-90 170.8 129.5)">1</text>
<text x="171.3" y="126.6" transform="rotate(-90 171.3 126.6)">1</text>
<text x="173.3" y="129.5" transform="rotate(-90 173.3 129.5)">2</text>
<text x="173.9" y="126.6" transform="rotate(-90 173.9 126.6)">2</text>
<text x="170.8" y="135.5" transform="rotate(-90 170.8 135.5)">17</text>
<text x="172" y="135.5" transform="rotate(-90 172 135.5)">16</text>
<text x="173.3" y="135.5" transform="rotate(-90 173.3 135.5)">15</text>
<text x="174.6" y="135.5" transform="rotate(-90 174.6 135.5)">14</text>
<text x="175.8" y="135.5" transform="rotate(-90 175.8 135.5)">13</text>
<text x="141.2" y="141.6">1</text>
<text x="144.2" y="142.1">1</text>
<text x="166.6" y="142.8">1</text>
<text x="169.6" y="143.4">SNS</text>
<text x="171.3" y="139.2" transform="rotate(-90 171.3 139.2)">EP</text>
<text x="172.6" y="141.3" transform="rotate(-90 172.6 141.3)">OUT_2</text>
<text x="173.9" y="141.3" transform="rotate(-90 173.9 141.3)">OUT_1</text>
<text x="175.1" y="140.1" transform="rotate(-90 175.1 140.1)">IN_2</text>
<text x="175.9" y="143.4">EN</text>
<text x="176.4" y="140.1" transform="rotate(-90 176.4 140.1)">IN_1</text>
<text x="179.7" y="142.8">12</text>
<text x="98.1" y="144.1">1</text>
<text x="98.1" y="145.4">2</text>
<text x="98.1" y="146.6">3</text>
<text x="98.1" y="147.9">4</text>
<text x="101" y="144.7">PGND</text>
<text x="101" y="145.9">VIN</text>
<text x="101" y="147.2">EN</text>
<text x="101" y="148.5">PG</text>
<text x="105.8" y="145.9">BOOT</text>
<text x="106.6" y="147.2">VCC</text>
<text x="107.1" y="144.7">SW</text>
<text x="107.5" y="148.5">FB</text>
<text x="111.2" y="144.1">8</text>
<text x="111.2" y="145.4">7</text>
<text x="111.2" y="146.6">6</text>
<text x="111.2" y="147.9">5</text>
<text x="141.2" y="144.1">2</text>
<text x="144.2" y="144.7">2</text>
<text x="166.6" y="144.1">2</text>
<text x="166.6" y="145.4">3</text>
<text x="166.6" y="146.6">4</text>
<text x="169.6" y="144.7">FB</text>
<text x="169.6" y="145.9">PG</text>
<text x="169.6" y="147.2">50MV</text>
<text x="174" y="147.2">800MV</text>
<text x="175.2" y="145.9">1.6V</text>
<text x="176" y="144.7">SS</text>
<text x="179.7" y="144.1">11</text>
<text x="179.7" y="145.4">10</text>
<text x="179.7" y="146.6">9</text>
<text x="104.7" y="153.7" transform="rotate(-90 104.7 153.7)">9</text>
<text x="105.3" y="150.7" transform="rotate(-90 105.3 150.7)">EP</text>
<text x="170.8" y="154.9" transform="rotate(-90 170.8 154.9)">5</text>
<text x="171.3" y="152" transform="rotate(-90 171.3 152)">100MV</text>
<text x="172" y="154.9" transform="rotate(-90 172 154.9)">6</text>
<text x="172.6" y="152" transform="rotate(-90 172.6 152)">200MV</text>
<text x="173.3" y="154.9" transform="rotate(-90 173.3 154.9)">7</text>
<text x="173.9" y="152" transform="rotate(-90 173.9 152)">GND</text>
<text x="174.6" y="154.9" transform="rotate(-90 174.6 154.9)">8</text>
<text x="175.1" y="152" transform="rotate(-90 175.1 152)">400MV</text>
<text x="171.3" y="160.9" transform="rotate(-90 171.3 160.9)">1</text>
<text x="173.9" y="160.9" transform="rotate(-90 173.9 160.9)">2</text>
<text x="214.5" y="160.9" transform="rotate(-90 214.5 160.9)">1</text>
<text x="217" y="160.9" transform="rotate(-90 217 160.9)">2</text>
<text x="170.8" y="163.8" transform="rotate(-90 170.8 163.8)">1</text>
<text x="173.3" y="163.8" transform="rotate(-90 173.3 163.8)">2</text>
<text x="213.9" y="163.8" transform="rotate(-90 213.9 163.8)">1</text>
<text x="216.5" y="163.8" transform="rotate(-90 216.5 163.8)">2</text>
<text x="170.8" y="169.8" transform="rotate(-90 170.8 169.8)">17</text>
<text x="171.3" y="173.5" transform="rotate(-90 171.3 173.5)">EP</text>
<text x="172" y="169.8" transform="rotate(-90 172 169.8)">16</text>
<text x="173.3" y="169.8" transform="rotate(-90 173.3 169.8)">15</text>
<text x="174.6" y="169.8" transform="rotate(-90 174.6 169.8)">14</text>
<text x="175.8" y="169.8" transform="rotate(-90 175.8 169.8)">13</text>
<text x="213.9" y="169.8" transform="rotate(-90 213.9 169.8)">17</text>
<text x="214.5" y="173.5" transform="rotate(-90 214.5 173.5)">EP</text>
<text x="215.2" y="169.8" transform="rotate(-90 215.2 169.8)">16</text>
<text x="216.5" y="169.8" transform="rotate(-90 216.5 169.8)">15</text>
<text x="217.7" y="169.8" transform="rotate(-90 217.7 169.8)">14</text>
<text x="219" y="169.8" transform="rotate(-90 219 169.8)">13</text>
<text x="99.3" y="179.7">1</text>
<text x="112.4" y="179.7">8</text>
<text x="142.5" y="177.1">1</text>
<text x="142.5" y="179.7">2</text>
<text x="145.4" y="177.7">1</text>
<text x="166.6" y="177.1">1</text>
<text x="166.6" y="178.4">2</text>
<text x="166.6" y="179.7">3</text>
<text x="169.6" y="177.7">SNS</text>
<text x="169.6" y="179">FB</text>
<text x="172.6" y="175.5" transform="rotate(-90 172.6 175.5)">OUT_2</text>
<text x="173.9" y="175.5" transform="rotate(-90 173.9 175.5)">OUT_1</text>
<text x="175.1" y="174.4" transform="rotate(-90 175.1 174.4)">IN_2</text>
<text x="175.9" y="177.7">EN</text>
<text x="176" y="179">SS</text>
<text x="176.4" y="174.4" transform="rotate(-90 176.4 174.4)">IN_1</text>
<text x="179.7" y="177.1">12</text>
<text x="179.7" y="178.4">11</text>
<text x="179.7" y="179.7">10</text>
<text x="209.8" y="177.1">1</text>
<text x="209.8" y="178.4">2</text>
<text x="209.8" y="179.7">3</text>
<text x="212.7" y="177.7">SNS</text>
<text x="212.7" y="179">FB</text>
<text x="215.8" y="175.5" transform="rotate(-90 215.8 175.5)">OUT_2</text>
<text x="217" y="175.5" transform="rotate(-90 217 175.5)">OUT_1</text>
<text x="218.3" y="174.4" transform="rotate(-90 218.3 174.4)">IN_2</text>
<text x="219.1" y="177.7">EN</text>
<text x="219.2" y="179">SS</text>
<text x="219.6" y="174.4" transform="rotate(-90 219.6 174.4)">IN_1</text>
<text x="222.9" y="177.1">12</text>
<text x="222.9" y="178.4">11</text>
<text x="222.9" y="179.7">10</text>
<text x="99.3" y="180.9">2</text>
<text x="99.3" y="182.2">3</text>
<text x="99.3" y="183.5">4</text>
<text x="102.3" y="180.2">PGND</text>
<text x="102.3" y="181.5">VIN</text>
<text x="102.3" y="182.8">EN</text>
<text x="102.3" y="184">PG</text>
<text x="107.1" y="181.5">BOOT</text>
<text x="107.9" y="182.8">VCC</text>
<text x="108.3" y="180.2">SW</text>
<text x="108.7" y="184">FB</text>
<text x="112.4" y="180.9">7</text>
<text x="112.4" y="182.2">6</text>
<text x="112.4" y="183.5">5</text>
<text x="145.4" y="180.2">2</text>
<text x="166.6" y="180.9">4</text>
<text x="169.6" y="180.2">PG</text>
<text x="169.6" y="181.5">50MV</text>
<text x="174" y="181.5">800MV</text>
<text x="175.2" y="180.2">1.6V</text>
<text x="179.7" y="180.9">9</text>
<text x="209.8" y="180.9">4</text>
<text x="212.7" y="180.2">PG</text>
<text x="212.7" y="181.5">50MV</text>
<text x="217.2" y="181.5">800MV</text>
<text x="218.4" y="180.2">1.6V</text>
<text x="222.9" y="180.9">9</text>
<text x="106" y="189.2" transform="rotate(-90 106 189.2)">9</text>
<text x="106.6" y="186.3" transform="rotate(-90 106.6 186.3)">EP</text>
<text x="170.8" y="189.2" transform="rotate(-90 170.8 189.2)">5</text>
<text x="171.3" y="186.3" transform="rotate(-90 171.3 186.3)">100MV</text>
<text x="172" y="189.2" transform="rotate(-90 172 189.2)">6</text>
<text x="172.6" y="186.3" transform="rotate(-90 172.6 186.3)">200MV</text>
<text x="173.3" y="189.2" transform="rotate(-90 173.3 189.2)">7</text>
<text x="173.9" y="186.3" transform="rotate(-90 173.9 186.3)">GND</text>
<text x="174.6" y="189.2" transform="rotate(-90 174.6 189.2)">8</text>
<text x="175.1" y="186.3" transform="rotate(-90 175.1 186.3)">400MV</text>
<text x="213.9" y="189.2" transform="rotate(-90 213.9 189.2)">5</text>
<text x="214.5" y="186.3" transform="rotate(-90 214.5 186.3)">100MV</text>
<text x="215.2" y="189.2" transform="rotate(-90 215.2 189.2)">6</text>
<text x="215.8" y="186.3" transform="rotate(-90 215.8 186.3)">200MV</text>
<text x="216.5" y="189.2" transform="rotate(-90 216.5 189.2)">7</text>
<text x="217" y="186.3" transform="rotate(-90 217 186.3)">GND</text>
<text x="217.7" y="189.2" transform="rotate(-90 217.7 189.2)">8</text>
<text x="218.3" y="186.3" transform="rotate(-90 218.3 186.3)">400MV</text>
<text x="171.3" y="197.7" transform="rotate(-90 171.3 197.7)">1</text>
<text x="173.9" y="197.7" transform="rotate(-90 173.9 197.7)">2</text>
<text x="170.8" y="200.6" transform="rotate(-90 170.8 200.6)">1</text>
<text x="173.3" y="200.6" transform="rotate(-90 173.3 200.6)">2</text>
<text x="170.8" y="206.6" transform="rotate(-90 170.8 206.6)">17</text>
<text x="172" y="206.6" transform="rotate(-90 172 206.6)">16</text>
<text x="173.3" y="206.6" transform="rotate(-90 173.3 206.6)">15</text>
<text x="174.6" y="206.6" transform="rotate(-90 174.6 206.6)">14</text>
<text x="175.8" y="206.6" transform="rotate(-90 175.8 206.6)">13</text>
<text x="171.3" y="210.3" transform="rotate(-90 171.3 210.3)">EP</text>
<text x="172.6" y="212.4" transform="rotate(-90 172.6 212.4)">OUT_2</text>
<text x="173.9" y="212.4" transform="rotate(-90 173.9 212.4)">OUT_1</text>
<text x="175.1" y="211.2" transform="rotate(-90 175.1 211.2)">IN_2</text>
<text x="176.4" y="211.2" transform="rotate(-90 176.4 211.2)">IN_1</text>
</g>
<g font-size=".9" fill="#808080">
<text x="169" y="92.9" transform="rotate(-90 169 92.9)">J31</text>
<text x="169" y="127.1" transform="rotate(-90 169 127.1)">J33</text>
<text x="169" y="161.4" transform="rotate(-90 169 161.4)">J32</text>
<text x="212.2" y="161.4" transform="rotate(-90 212.2 161.4)">J36</text>
<text x="169" y="198.3" transform="rotate(-90 169 198.3)">J37</text>
</g>
</svg>
